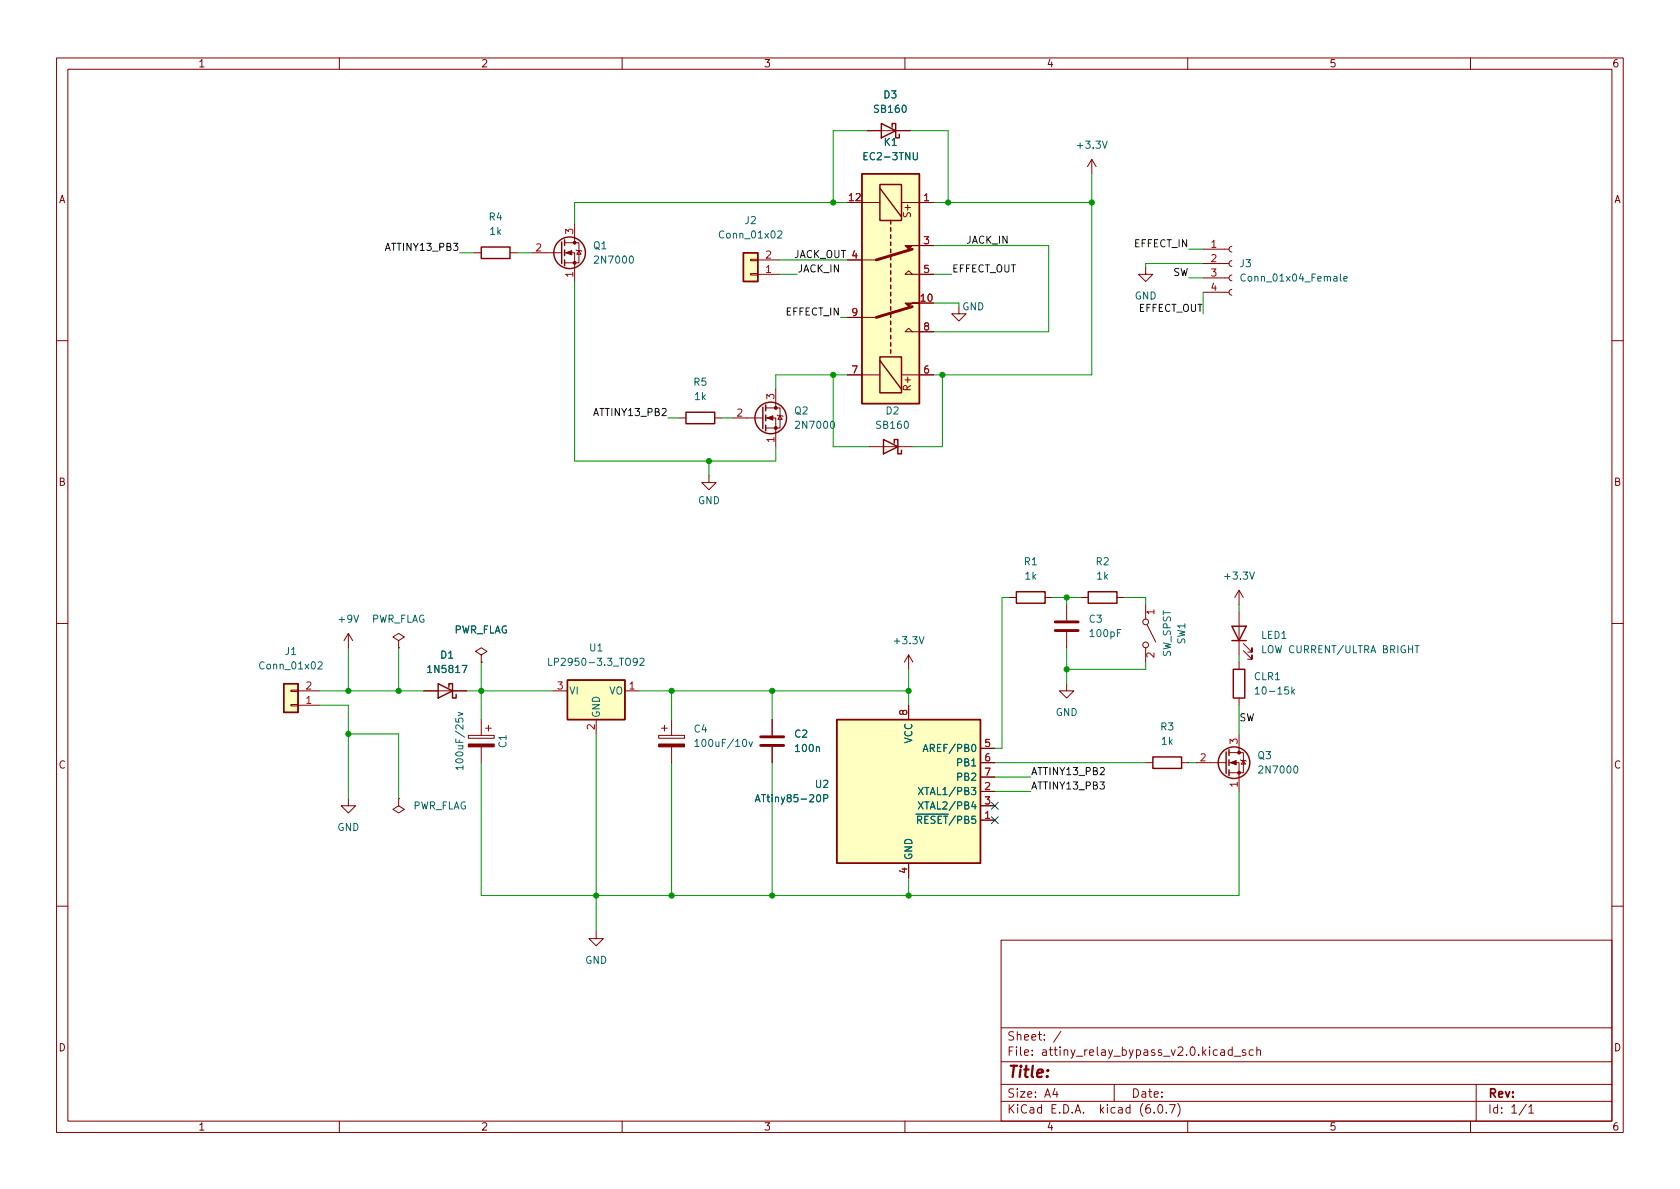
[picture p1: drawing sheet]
<svg xmlns="http://www.w3.org/2000/svg" width="297mm" height="210mm" viewBox="0 0 297 210" stroke-linecap="round" stroke-linejoin="round" font-family="sans-serif">
<g fill="none" stroke="#840000" stroke-width=".18">
<path d="M10 10.2h277v190.1h-277zM12 12.2h273v186.1h-273zM60 10.2v2M110 10.2v2M160 10.2v2M210 10.2v2M260 10.2v2M101.6 39.6v3.3M152.4 35.8h3.2M153.3 23.1h7.6M159.4 35.8h5.7M193 28.2l-.7 1.3"/>
<path d="M193 28.2v2.5M193 28.2l.8 1.3M83.8 44.7h1.3M90.2 44.7h1.2M94 44.7h5.3M99.8 44.7h1.8v5.1M99.8 42.9h2.6v3.6h-2.6M101.9 44.2l.1 .1h.7l.2 .1M102.4 44.3l.3 .7h-.7zM132.7 45.8h1.3v.3h-1.3zM132.7 48.4h1.3v.2h-1.3zM134 46h3.8"/>
<path d="M134 48.5h3.8M149.9 46h5M149.9 56.1h5M161.3 48.5l-.6-.6-.7 .6h5.1M161.3 58.7l-.6-.7-.7 .7h5.1M162.6 43.4h2.5M169.5 54.2v1.3h-1.2l1.2 1.3 1.3-1.3h-1.3M202.6 47.2v1.3h1.2l-1.2 1.3-1.3-1.3h1.3M212.7 51.7h4.6M212.7 49.1h4.6M212.7 46.6h4.6M212.7 44.1h4.6"/>
<path d="M217.8 51.2l-.4 .1-.1 .4 .1 .3 .4 .2M217.8 48.6l-.4 .2-.1 .3 .1 .4 .4 .2M217.8 46.1l-.4 .1-.1 .4 .1 .4 .4 .1M217.8 43.6l-.4 .1-.1 .4 .1 .3 .4 .2M10 60.2h2M120 73.9h1.3M126.4 73.9h1.2M129.5 73.9h5.4M135.4 73.9h1.8v5.1M135.4 72.1h2.5v3.6h-2.5M137.2 68.8v3.3M137.4 73.4l.1 .1h.8l.1 .2"/>
<path d="M137.9 73.5l.4 .7h-.8zM149.9 66.3h5.7M153.7 79h7.6M159.4 66.3h5.7M285 60.2h2M125.3 84.1v1.2h1.3l-1.3 1.3-1.2-1.3h1.2M10 110.2h2M61.6 112l-.8 1.3M61.6 112v2.5M61.6 112l.8 1.3M70.5 113.3l1-.7-1-.6-1 .6 1 .7v1.2M70.5 114.5h.1"/>
<path d="M85.1 115.8l1-.6-1-.7-1 .7 1 .6v1.3M85.1 117.1h.1M160.7 115.8v2.6M160.7 115.8l-.8 1.3M160.7 115.8l.7 1.3M178.4 105.7h1.3M184.8 105.7h1.3M188.6 106.9v2.8M188.6 111.8v2.7M191.1 105.7h1.3M197.5 105.7h1.3M202.6 106.9v2.6"/>
<path d="M202.6 114.5v2.6M202.8 110.5l1.5 3M219.1 104.4l-.8 1.3M219.1 104.4v2.5M219.1 108.2v7.6M219.1 117.1v1.3M219.1 104.4l.7 1.3M219.8 115.1l1.6 1.5v-.8v.8h-.8M219.8 113.8l1.6 1.5v-.8v.8h-.8M285 110.2h2M51.4 122h1.3v.3h-1.3zM51.4 124.6h1.3v.2h-1.3z"/>
<path d="M52.7 122.2h3.8M52.7 124.7h3.8M74.9 122.2h7.6M82.8 130h4.6v.6h-4.6zM85.1 127.2v2.8M85.1 132.1v2.8M85.9 128.8h1M86.4 128.3v1M97.8 122.2h2.5M105.4 127.2v2.6M110.5 122.2h2.5M116.5 130h4.5v.6h-4.5z"/>
<path d="M117 128.8h1M117.5 128.3v1M118.7 127.2v2.8M118.7 132.1v2.8M136.5 127.2v2.8M136.5 132.1v2.8M160.7 124.7v2.5M173.4 139.9h2.5M173.4 132.3h2.5M173.4 134.9h2.5M173.4 137.4h2.5M188.6 120.9v1.3h1.3l-1.3 1.2-1.3-1.2h1.3"/>
<path d="M202.6 134.9h1.2M208.9 134.9h1.3M211.5 134.9h5.3M217.3 134.9h1.8v5M217.3 133.1h2.5v3.5h-2.5M219.1 123.4v1.3M219.1 129.8v3.3M219.3 134.4l.2 .1h.7l.1 .1M219.8 134.5l.4 .6h-.7zM61.6 141.2v1.3h1.3l-1.3 1.3-1.3-1.3h1.3M70.5 141.2v1.3l1 .6-1 .7-1-.7 1-.6M70.5 141.2h.1"/>
<path d="M160.7 152.6v2.6M173.4 145h2.5M173.4 142.5h2.5M10 160.2h2M105.4 164.7v1.3h1.3l-1.3 1.3-1.3-1.3h1.3M177 166.3h108v32h-108zM285 160.2h2M60 198.3v2M110 198.3v2M160 198.3v2M177 194.8h108M177 191.8h108"/>
<path d="M177 187.8h108M177 181.8h108M186.5 192.5l-.4 1h1M186.9 193v1M187.6 182.4l-1.3 1.9M197 191.8v3M204.1 196.7v.1M204.9 195.4l.2-.1a.81 .81 0 0 1 .6 .7 .81 .81 0 0 1-.3 .8h-.2a.81 .81 0 0 1-.6-.6 .81 .81 0 0 1 .3-.8zM206.2 196.7v.1M206.8 195.3h1l-.7 1.5M208.2 195.1a1.72 1.72 0 0 1 0 2.3M210 198.3v2"/>
<path d="M217.9 185.7l-.5-.1-.3 .3v.4l.2 .3h.6M217.9 185.1v1.5M218.2 186.8h1.2M220.2 185.7l-.3-.1-.3 .2 .1 .3 .5 .1v.4h-.6M221.6 185.7l-.5-.1-.2 .3v.4l.1 .3h.6M222.2 185.8l.2-.2 .4 .1 .1 .9M222.2 185.1v1.5M260 198.3v2M261 191.8v6.5M269.9 195.3l-1.3 1.9M270.3 195.8l.4-.5v1.5M270.3 196.8h.9"/>
<circle cx="202.6" cy="114" r=".51"/>
<circle cx="202.6" cy="110" r=".51"/>
</g>
<g fill="#ffffc2" stroke="#ffffc2" stroke-width=".18">
<path d="M100.3 120.3h10.2v6.9h-10.2z"/>
<path d="M148 127.2h25.4v25.4h-25.4z"/>
<path d="M50.2 120.9h2.5v5.1h-2.5z"/>
<path d="M152.4 30.7h10.2v40.7h-10.2z"/>
<path d="M131.4 44.7h2.6v5.1h-2.6z"/>
</g>
<g fill="none" stroke="#840000" stroke-width=".25">
<path d="M152.4 30.7h10.2v40.7h-10.2zM155.6 32.6h3.8v6.4h-3.8zM155.6 33.3l3.8 5M155.8 21.8l2.6 1.3-2.6 1.3zM157.5 39v.6M157.7 22.5v-.7h.7v2.6h.6v-.7M85.1 43.7h5.1v2h-5.1zM99.3 42.8v3.8M99.8 42.4v1M99.8 44.2v1M99.8 46v1M131.4 44.7h2.6v5.1h-2.6z"/>
<path d="M157.5 40.3v.6M157.5 41.5v.7M157.5 42.8v.6M157.5 44.1v.6M157.5 45.3v.7M157.5 46.6v.6M157.5 47.9v.6M157.5 49.1v.7M157.5 50.4v.6M157.5 51.7v.6M157.5 53v.6M157.5 54.2v.7"/>
<path d="M157.5 55.5v.6M157.5 56.8v.6M157.5 58v.7M157.5 59.3v.6M121.3 72.9h5.1v2h-5.1zM134.9 72v3.8M135.4 71.6v1M135.4 73.4v1M135.4 75.2v1M155.6 63.1h3.8v6.4h-3.8zM155.6 63.7l3.8 5.1M156.2 77.7l2.5 1.3-2.5 1.3z"/>
<path d="M157.5 60.6v.6M157.5 61.8v.7M158.1 78.4v-.7h.6v2.6h.7v-.7M179.7 104.6h5.1v2.1h-5.1zM192.4 104.6h5.1v2.1h-5.1zM217.8 110.7h2.5l-1.2 2.6zM217.8 113.3h2.5M218.1 118.4h2v5h-2zM50.2 120.9h2.5v5.1h-2.5zM77.5 120.9l2.5 1.3-2.5 1.2zM79.4 121.5v-.6h.6v2.5h.6v-.6M100.3 120.3h10.2v6.9h-10.2z"/>
<path d="M148 127.2h25.4v25.4h-25.4zM203.8 133.9h5.1v2h-5.1zM216.8 133v3.8M217.3 132.6v1M217.3 134.4v1M217.3 136.1v1.1"/>
<circle cx="100.7" cy="44.7" r="2.79"/>
<circle cx="136.3" cy="73.9" r="2.79"/>
<circle cx="218.2" cy="134.9" r="2.79"/>
</g>
<g fill="none" stroke="#006464" stroke-width=".18">
<path d="M137.5 40.9l.5-.1 .2 .4-.7 .9h.7M220.2 48.6a.6 .6 0 0 0-.9 .4 .6 .6 0 0 0 .6 .7l.3-.1M237.6 49.3l.6-.1-.1-.3h-.3l-.2 .2 .1 .6h.4M56.2 117.1l.5-.1 .3 .4-.8 .9h.8M97 116.4v1.3h.6M113.2 116.5l.4-.1 .3 .4-.8 .9h.8M250.2 114.2h.7M81 125.9l.9 .4-.9 .3M81.9 135.7h-1.3l.3 .4M81.9 135.4v.7M122.9 131.1l.3-.4v1.3M122.9 132h.7"/>
<path d="M132.4 131.2l.3 .8 .3-.8M162.4 139.3l.8 1.2M163.2 132.9l.4-1.3 .5 1.3M163.2 139.3l-.8 1.2M163.3 132.5h.6M221.9 121.8l.4-.3v1.2M221.9 122.7h.8M228.5 122.3l.4 .4M228.9 121.9l-.5 .5M133.5 141.8l.5-1.3 .4 1.3M133.7 141.4h.6M145.6 141.2l.6-.1 .2-.2-.1-.3-.7-.1v1.3"/>
<path d="M162.4 141.8l.8 1.3M163.2 141.8l-.8 1.3"/>
</g>
<path d="M161.3 44.1l-6.4 1.9M161.3 54.2l-6.4 1.9M186.6 110h4M186.6 111.5h4M134.5 130.3h4.1M134.5 131.8h4.1" fill="none" stroke="#840000" stroke-width=".51"/>
<g fill="#840000" stroke="#840000" stroke-width=".18">
<path d="M160 43.4h2.6h-1.3l-.6 .7z"/>
<path d="M160 53.6h2.6h-1.3l-.6 .6z"/>
<path d="M116.5 131.6h4.5v.5h-4.5z"/>
<path d="M100.1 44.7l1-.4v.8z"/>
<path d="M135.6 73.9l1.1-.4v.8z"/>
<path d="M82.8 131.6h4.6v.5h-4.6z"/>
<path d="M217.6 134.9l1-.4v.7z"/>
<circle cx="101.6" cy="46.5" r=".25"/>
<circle cx="101.6" cy="42.9" r=".25"/>
<circle cx="137.2" cy="75.7" r=".25"/>
<circle cx="137.2" cy="72.1" r=".25"/>
<circle cx="219.1" cy="136.6" r=".25"/>
<circle cx="219.1" cy="133.1" r=".25"/>
</g>
<g fill="none" stroke="#009600" stroke-width=".18">
<path d="M149.9 35.8h-48.3v3.8M153.3 23.1h-6v12.7M160.9 23.1h6.7v12.7M165.1 35.8h27.9M193 30.7v35.6h-27.9M81.3 44.7h2.5M91.4 44.7h2.6M101.6 49.8v31.7h35.6v-2.5M137.8 46h12.1M137.8 48.5h3.2M148.6 56.1h1.3M165.1 48.5h3.2"/>
<path d="M165.1 43.4h20.3v15.3h-20.3M165.1 53.6h4.4v.6M210.2 49.1h2.5M210.2 44.1h2.5M212.7 46.6h-10.1v.6M212.7 51.7v3.8M118.1 73.9h1.9M127.6 73.9h1.9M147.3 66.3v12.7h6.4M149.9 66.3h-12.7v2.5M166.6 66.3v12.7h-5.3M125.3 81.5v2.6"/>
<path d="M61.6 114.5v7.7M70.5 114.5v7.7M85.1 117.1v10.1M160.7 118.4v6.3M178.4 105.7h-1.2v26.6h-1.3M186.1 105.7h5M188.6 105.7v1.2M188.6 114.5v6.4M198.8 105.7h3.8v1.2M202.6 117.1v1.3h-14M219.1 106.9v1.3M219.1 115.8v1.3"/>
<path d="M56.5 122.2h18.4M56.5 124.7h5.1v16.5M61.6 129.8h8.9v11.4M82.5 122.2h15.3M85.1 134.9v23.5h134v-18.5M105.4 129.8v34.9M113 122.2h47.7M118.7 122.2v5M118.7 134.9v23.5M136.5 122.2v5M136.5 134.9v23.5M175.9 137.4h6.3"/>
<path d="M175.9 139.9h6.3M175.9 134.9h26.7M210.2 134.9h1.3M219.1 124.7v5.1M160.7 155.2v3.2"/>
</g>
<path d="M175.3 144.4l1.2 1.2M175.3 141.9l1.2 1.2M176.5 144.4l-1.2 1.2M176.5 141.9l-1.2 1.2" fill="none" stroke="#000084" stroke-width=".18"/>
<g fill="#009600" stroke="#009600" stroke-width=".18">
<circle cx="105.4" cy="158.4" r=".46"/>
<circle cx="118.7" cy="158.4" r=".46"/>
<circle cx="61.6" cy="122.2" r=".46"/>
<circle cx="85.1" cy="122.2" r=".46"/>
<circle cx="70.5" cy="122.2" r=".46"/>
<circle cx="118.7" cy="122.2" r=".46"/>
<circle cx="136.5" cy="122.2" r=".46"/>
<circle cx="61.6" cy="129.8" r=".46"/>
<circle cx="147.3" cy="35.8" r=".46"/>
<circle cx="167.6" cy="35.8" r=".46"/>
<circle cx="193" cy="35.8" r=".46"/>
<circle cx="147.3" cy="66.3" r=".46"/>
<circle cx="160.7" cy="122.2" r=".46"/>
<circle cx="125.3" cy="81.5" r=".46"/>
<circle cx="160.7" cy="158.4" r=".46"/>
<circle cx="136.5" cy="158.4" r=".46"/>
<circle cx="188.6" cy="105.7" r=".46"/>
<circle cx="166.6" cy="66.3" r=".46"/>
<circle cx="188.6" cy="118.4" r=".46"/>
</g>
<text font-size="2.8" fill="#840000" x="178" y="190.6">Title:</text>
<g font-size="2.1" fill="#840000">
<text x="178" y="184">Sheet: /</text>
<text x="178" y="186.7">File: attiny_relay_bypass_v2.0.kicad_sch</text>
<text x="178" y="196.9">KiCad E.D.A. kicad (6.0.7)</text>
<text x="178" y="194.1">Size: A4</text>
<text x="200" y="194.1">Date:</text>
<text x="263" y="194.1">Rev:</text>
<text x="263" y="196.9">Id: 1/1</text>
</g>
<g font-size="1.8" fill="#840000">
<text x="35" y="11.9">1</text>
<text x="85" y="11.9">2</text>
<text x="135" y="11.9">3</text>
<text x="185" y="11.9">4</text>
<text x="235" y="11.9">5</text>
<text x="285" y="11.9">6</text>
<text x="10.3" y="35.9">A</text>
<text x="285.3" y="35.9">A</text>
<text x="161" y="38.6" transform="rotate(-90 161 38.6)">S+</text>
<text x="161" y="69.2" transform="rotate(-90 161 69.2)">R+</text>
<text x="10.3" y="85.9">B</text>
<text x="285.3" y="85.9">B</text>
<text x="10.3" y="135.9">C</text>
<text x="285.3" y="135.9">C</text>
<text x="10.3" y="185.9">D</text>
<text x="285.3" y="185.9">D</text>
<text x="35" y="199.9">1</text>
<text x="85" y="199.9">2</text>
<text x="135" y="199.9">3</text>
<text x="185" y="199.9">4</text>
<text x="235" y="199.9">5</text>
<text x="285" y="199.9">6</text>
</g>
<g font-size="1.8" fill="#006464">
<text x="156.3" y="17.4">D3</text>
<text x="154.7" y="19.9">SB160</text>
<text x="153.2" y="28.3">EC2-3TNU</text>
<text x="156.3" y="25.8">K1</text>
<text x="190.7" y="26.3">+3.3V</text>
<text x="86.5" y="39">R4</text>
<text x="86.6" y="41.5">1k</text>
<text x="131.7" y="39.6">J2</text>
<text x="104.9" y="44.1">Q1</text>
<text x="105.4" y="46.6">2N7000</text>
<text x="127.5" y="42.2">Conn_01x02</text>
<text x="219.3" y="47.2">J3</text>
<text x="200.6" y="53">GND</text>
<text x="220.1" y="49.8">Conn_01x04_Female</text>
<text x="170.1" y="54.9">GND</text>
<text x="122.7" y="68.2">R5</text>
<text x="122.8" y="70.7">1k</text>
<text x="140.5" y="73.3">Q2</text>
<text x="141" y="75.8">2N7000</text>
<text x="155.1" y="75.8">SB160</text>
<text x="156.7" y="73.3">D2</text>
<text x="123.4" y="89.1">GND</text>
<text x="181.1" y="99.9">R1</text>
<text x="193.8" y="99.9">R2</text>
<text x="181.3" y="102.5">1k</text>
<text x="194" y="102.5">1k</text>
<text x="216.7" y="102.5">+3.3V</text>
<text x="60" y="110.1">+9V</text>
<text x="65.5" y="110.1">PWR_FLAG</text>
<text x="80.1" y="112">PWR_FLAG</text>
<text x="158.3" y="113.9">+3.3V</text>
<text x="192.6" y="110.1">C3</text>
<text x="192.9" y="112.6">100pF</text>
<text x="209.5" y="113.9" transform="rotate(-90 209.5 113.9)">SW1</text>
<text x="223" y="113">LED1</text>
<text x="46.2" y="118.4">Conn_01x02</text>
<text x="50.5" y="115.8">J1</text>
<text x="76" y="119">1N5817</text>
<text x="77.9" y="116.5">D1</text>
<text x="98.1" y="117.7">LP2950-3.3_TO92</text>
<text x="104.3" y="115.2">U1</text>
<text x="207" y="116.2" transform="rotate(-90 207 116.2)">SW_SPST</text>
<text x="223.5" y="115.5">LOW CURRENT/ULTRA BRIGHT</text>
<text x="100.6" y="122.8">VI</text>
<text x="107.7" y="122.8">VO</text>
<text x="221.8" y="120.3">CLR1</text>
<text x="222.7" y="122.8">10-15k</text>
<text x="106" y="127" transform="rotate(-90 106 127)">GND</text>
<text x="122.7" y="129.5">C4</text>
<text x="140.5" y="130.4">C2</text>
<text x="161.3" y="131.5" transform="rotate(-90 161.3 131.5)">VCC</text>
<text x="186.6" y="126.6">GND</text>
<text x="205.2" y="129.2">R3</text>
<text x="205.4" y="131.7">1k</text>
<text x="81.9" y="135.3" transform="rotate(-90 81.9 135.3)">100uF/25v</text>
<text x="89.5" y="132.2" transform="rotate(-90 89.5 132.2)">C1</text>
<text x="123.6" y="132.1">100uF/10v</text>
<text x="140.8" y="133">100n</text>
<text x="164.1" y="133">AREF/PB0</text>
<text x="169.4" y="135.5">PB1</text>
<text x="222.4" y="134.2">Q3</text>
<text x="222.9" y="136.8">2N7000</text>
<text x="72.9" y="143.1">PWR_FLAG</text>
<text x="134.4" y="141.9">ATtiny85-20P</text>
<text x="144.2" y="139.3">U2</text>
<text x="163.3" y="140.6">XTAL1/PB3</text>
<text x="163.3" y="143.1">XTAL2/PB4</text>
<text x="169.4" y="138">PB2</text>
<text x="59.6" y="146.9">GND</text>
<text x="161.6" y="145.7">~{RESET}/PB5</text>
<text x="161.3" y="152.1" transform="rotate(-90 161.3 152.1)">GND</text>
<text x="103.4" y="170.4">GND</text>
</g>
<g font-size="1.8" fill="#a90000">
<text x="150.1" y="35.6">12</text>
<text x="163.3" y="35.6">1</text>
<text x="101.3" y="41.4" transform="rotate(-90 101.3 41.4)">3</text>
<text x="94.8" y="44.4">2</text>
<text x="135.4" y="45.7">2</text>
<text x="150.6" y="45.7">4</text>
<text x="163.3" y="43.2">3</text>
<text x="214.1" y="43.8">1</text>
<text x="214.1" y="46.3">2</text>
<text x="101.3" y="49" transform="rotate(-90 101.3 49)">1</text>
<text x="135.4" y="48.3">1</text>
<text x="162.8" y="53.3">10</text>
<text x="163.3" y="48.3">5</text>
<text x="214.1" y="48.9">3</text>
<text x="214.1" y="51.4">4</text>
<text x="150.6" y="55.9">9</text>
<text x="163.3" y="58.4">8</text>
<text x="136.9" y="70.6" transform="rotate(-90 136.9 70.6)">3</text>
<text x="150.6" y="66">7</text>
<text x="163.3" y="66">6</text>
<text x="130.3" y="73.7">2</text>
<text x="136.9" y="78.2" transform="rotate(-90 136.9 78.2)">1</text>
<text x="204.1" y="108.7" transform="rotate(-90 204.1 108.7)">1</text>
<text x="204.1" y="116.3" transform="rotate(-90 204.1 116.3)">2</text>
<text x="54.1" y="124.5">1</text>
<text x="54.1" y="121.9">2</text>
<text x="98.6" y="121.9">3</text>
<text x="111.3" y="121.9">1</text>
<text x="105.2" y="129" transform="rotate(-90 105.2 129)">2</text>
<text x="160.4" y="126.5" transform="rotate(-90 160.4 126.5)">8</text>
<text x="218.8" y="131.6" transform="rotate(-90 218.8 131.6)">3</text>
<text x="174.1" y="132.1">5</text>
<text x="174.1" y="134.6">6</text>
<text x="174.1" y="137.2">7</text>
<text x="212.2" y="134.6">2</text>
<text x="174.1" y="139.7">2</text>
<text x="174.1" y="142.2">3</text>
<text x="218.8" y="139.2" transform="rotate(-90 218.8 139.2)">1</text>
<text x="174.1" y="144.8">1</text>
<text x="160.4" y="154.4" transform="rotate(-90 160.4 154.4)">4</text>
</g>
<g font-size="1.8" fill="#0f0f0f">
<text x="68.5" y="44.3">ATTINY13_PB3</text>
<text x="140.3" y="45.6">JACK_OUT 4</text>
<text x="170.9" y="43.1">JACK_IN</text>
<text x="200.6" y="43.7">EFFECT_IN</text>
<text x="141" y="48.2">JACK_IN</text>
<text x="168.3" y="48.2">EFFECT_OUT</text>
<text x="207.3" y="48.8">SW</text>
<text x="139" y="55.8">EFFECT_IN</text>
<text x="201.1" y="55.1">EFFECT_OUT</text>
<text x="105.3" y="73.6">ATTINY13_PB2</text>
<text x="219.1" y="127.5">SW</text>
<text x="182.2" y="137.1">ATTINY13_PB2</text>
<text x="182.2" y="139.6">ATTINY13_PB3</text>
</g>
</svg>
